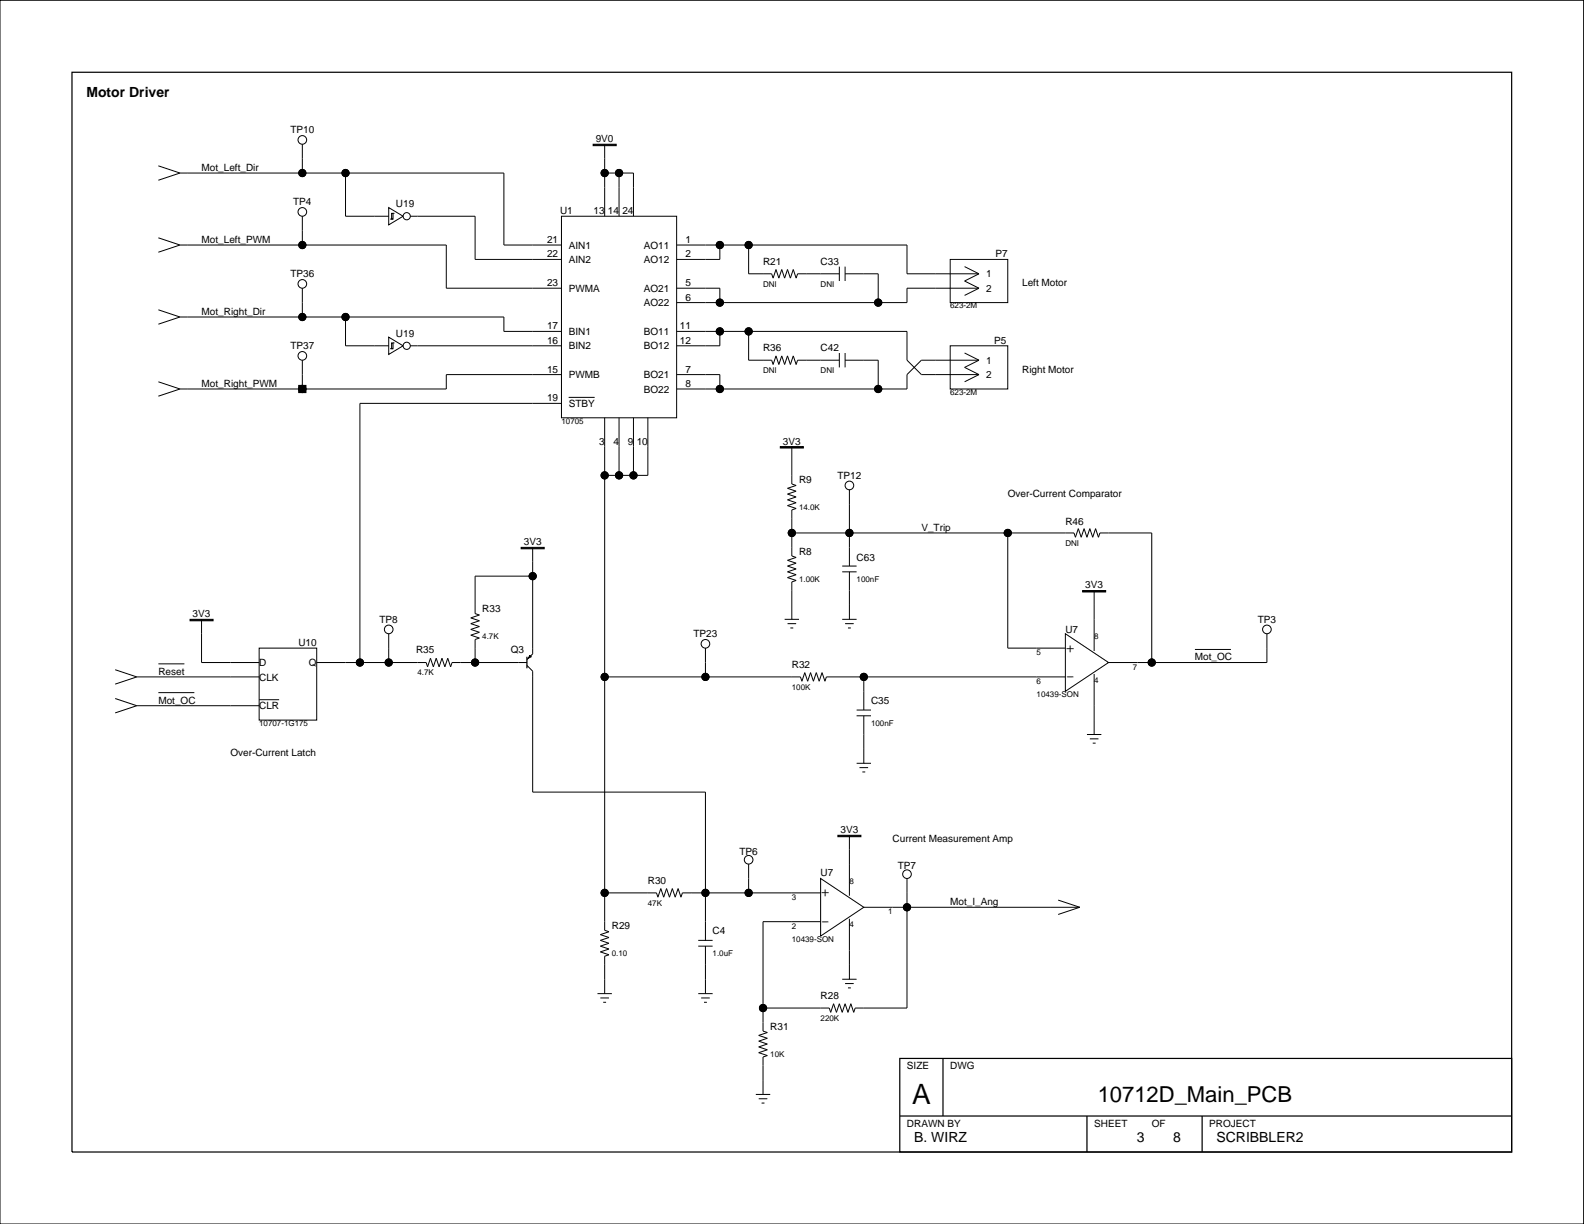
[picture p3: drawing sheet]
<svg xmlns="http://www.w3.org/2000/svg" width="279mm" height="216mm" viewBox="0 0 279 216" stroke-linecap="round" stroke-linejoin="round" font-family="sans-serif">
<g fill="none" stroke="#000" stroke-width=".18">
<path d="M0 0h279.3v215.9h-279.3zM27.9 29.3l3.8 1.2M31.7 30.5h57.2v12.7h10.1M31.7 30.5l-3.8 1.3M53.3 25.4v5.1M53.3 38.1v5.1M60.9 30.5v7.6h7.7M68.6 36.6l2.5 1.5-2.5 1.6zM68.8 38.6h.5M69.1 37.6h.2v1h-.2zM69.3 37.6h.3M72.4 38.1h11.4v7.7h15.2"/>
<path d="M99 38.1h20.4v35.6h-20.4zM106.7 25.4v12.7M106.7 30.5h5v7.6M109.2 30.5v7.6M27.9 41.9l3.8 1.3M27.9 54.6l3.8 1.3M31.7 43.2h47v7.6h20.3M31.7 55.9h57.2v2.6h10.1M31.7 43.2l-3.8 1.3M31.7 55.9l-3.8 1.3M53.3 50.8v5.1M60.9 55.9v5.1h7.7"/>
<path d="M68.6 59.5l2.5 1.5-2.5 1.5zM119.4 43.2h40.6v5.1h12.7M119.4 50.8h7.6v2.6M119.4 58.5h40.6v5l2.5 2.6h10.2M127 43.2v2.6h-7.6M127 58.5v2.5h-7.6M132.1 43.2v5.1h4l.3 .8 .5-1.6 .5 1.6 .5-1.6 .5 1.6 .5-1.6 .5 1.6 .5-1.6 .5 1.6 .3-.8h7.3M132.1 58.5v5h4l.3 .8 .5-1.5 .5 1.5 .5-1.5 .5 1.5 .5-1.5 .5 1.5 .5-1.5 .5 1.5 .3-.8h7.3M148 47v2.6M149.1 48.3h5.8v5.1M149.1 47v2.6M167.6 45.8h10.2v7.6h-10.2z"/>
<path d="M170.1 47l2.6 1.3M172.7 50.8h-12.7v2.6h-40.6M172.7 48.3l-2.6 1.3 2.6 1.2M172.7 50.8l-2.6 1.3M27.9 67.3l3.8 1.3M31.7 68.6l-3.8 1.3M53.3 68.6h.1M53.3 63.5v5.1M68.8 61.5h.5M69.1 60.5h.2v1h-.2zM69.3 60.5h.3M72.4 61h26.6"/>
<path d="M99 71.2h-35.5v45.7M99 66.1h-20.3v2.5h-47M100.3 70.1h4.6M106.7 73.7v90.4l.7 .2-1.5 .6 1.5 .5-1.5 .5 1.5 .5-1.5 .5 1.5 .5-1.5 .5 1.5 .5-.7 .3v6.6M109.2 73.7v10.1M111.7 73.7v10.1M114.3 73.7v10.1h-7.6M119.4 66.1h7.6v2.5M139.7 78.8v6.6l.7 .2-1.5 .5 1.5 .5-1.5 .6 1.5 .5-1.5 .5 1.5 .5-1.5 .5 1.5 .5-.7 .2v8.2l.7 .2-1.5 .5 1.5 .5-1.5 .5 1.5 .6-1.5 .5 1.5 .5-1.5 .5 1.5 .5-.7 .2v6.6M148 62.3v2.5M149.1 62.3v2.5M149.1 63.5h5.8v5.1"/>
<path d="M167.6 61h10.2v7.6h-10.2zM170.1 62.3l2.6 1.2M172.7 63.5h-10.2l-2.5 2.6v2.5h-40.6M172.7 63.5l-2.6 1.3 2.6 1.3M172.7 66.1l-2.6 1.2M94 96.5v18.8l-1.1 1.1M139.7 94h49.7l.3 .8 .5-1.6 .5 1.6 .5-1.6 .5 1.6 .5-1.6 .5 1.6 .5-1.6 .6 1.6 .2-.8h9.2v22.9M148.6 99.8h2.5M149.8 86.4v13.4M177.8 94v20.3h10.1M20.3 118.1l3.8 1.3M24.1 119.4h21.6"/>
<path d="M24.1 119.4l-3.8 1.3M27.9 117.1h4.6M35.6 109.2v7.7h10.1M45.7 114.3h10.2v12.7h-10.2zM55.9 116.9h19.3l.2 .7 .5-1.5 .5 1.5 .5-1.5 .6 1.5 .5-1.5 .5 1.5 .5-1.5 .5 1.5 .2-.7h13.2M68.6 111.8v5.1M92.9 117.4l1.1 1v21.3h30.4v26.2M94 101.6h-10.2v6.6l.8 .3-1.6 .5 1.6 .5-1.6 .5 1.6 .5-1.6 .5 1.6 .5-1.6 .5 1.6 .5-.8 .3v4.1M106.7 119.4h34.5l.2 .8 .6-1.6 .5 1.6 .5-1.6 .5 1.6 .5-1.6 .5 1.6 .5-1.6 .5 1.6 .3-.8h42.1M124.4 114.3v5.1M138.4 109.2h2.5M138.9 110h1.5"/>
<path d="M139.4 110.8h.5M148.6 109.2h2.5M148.6 100.9h2.5M149.1 110h1.5M149.6 110.8h.5M149.8 100.9v8.3M152.4 119.4v5.8M187.9 111.8l7.6 5.1-7.6 5zM193 104.2v10.6M193 118.9v10.7M210.8 114.6h6.3M223.5 111.8v5.1h-28"/>
<path d="M20.3 123.2l3.8 1.3M24.1 124.5h21.6M24.1 124.5l-3.8 1.3M27.9 122.2h6.4M45.7 123.4h3.5M151.1 126.3h2.5M151.1 125.2h2.5M151.1 134.6h2.5M151.6 135.4h1.5M152.1 136.2h.5M152.4 126.3v8.3M191.7 129.6h2.6"/>
<path d="M192.2 130.3h1.6M192.7 131.1h.5M106.7 157.5h9.1l.3 .8 .5-1.6 .5 1.6 .5-1.6 .5 1.6 .5-1.6 .5 1.6 .5-1.6 .5 1.6 .3-.8h24.3M132.1 152.4v5.1M144.7 155l7.7 5-7.7 5.1zM149.8 147.3v10.7M160 155v22.8h-9.2l-.2 .8-.5-1.6-.5 1.6-.5-1.6-.5 1.6-.6-1.6-.5 1.6-.5-1.6-.5 1.6-.2-.8h-11.7M186.6 158.8l3.9 1.2M105.4 175.3h2.5M105.9 176h1.5M106.4 176.8h.5M123.2 175.3h2.5"/>
<path d="M123.2 166.9h2.5M123.2 165.9h2.5M123.7 176h1.5M124.2 176.8h.5M124.4 166.9v8.4M144.7 162.6h-10.1v19.3l.8 .2-1.6 .5 1.6 .5-1.6 .5 1.6 .6-1.6 .5 1.6 .5-1.6 .5 1.6 .5-.8 .2v6.6M148.6 172.7h2.5M149.1 173.5h1.5M149.6 174.3h.5M149.8 162.1v10.6M152.4 160h38.1M190.5 160l-3.9 1.3"/>
<path d="M133.3 193h2.6M133.8 193.8h1.6M134.3 194.6h.5"/>
<circle cx="53.3" cy="30.5" r=".63"/>
<circle cx="53.3" cy="24.7" r=".76"/>
<circle cx="53.3" cy="37.4" r=".76"/>
<circle cx="60.9" cy="30.5" r=".63"/>
<circle cx="71.7" cy="38.1" r=".63"/>
<circle cx="106.7" cy="30.5" r=".63"/>
<circle cx="109.2" cy="30.5" r=".63"/>
<circle cx="53.3" cy="43.2" r=".63"/>
<circle cx="53.3" cy="55.9" r=".63"/>
<circle cx="53.3" cy="50.1" r=".76"/>
<circle cx="60.9" cy="55.9" r=".63"/>
<circle cx="127" cy="53.4" r=".63"/>
<circle cx="127" cy="43.2" r=".63"/>
<circle cx="127" cy="58.5" r=".63"/>
<circle cx="132" cy="58.5" r=".63"/>
<circle cx="132" cy="43.2" r=".63"/>
<circle cx="154.9" cy="53.4" r=".63"/>
<circle cx="53.3" cy="62.8" r=".76"/>
<circle cx="53.3" cy="68.6" r=".63"/>
<circle cx="71.7" cy="61" r=".63"/>
<circle cx="127" cy="68.6" r=".63"/>
<circle cx="154.9" cy="68.6" r=".63"/>
<circle cx="106.7" cy="83.9" r=".63"/>
<circle cx="109.2" cy="83.9" r=".63"/>
<circle cx="111.7" cy="83.9" r=".63"/>
<circle cx="139.7" cy="94" r=".63"/>
<circle cx="149.8" cy="94" r=".63"/>
<circle cx="149.8" cy="85.6" r=".76"/>
<circle cx="177.8" cy="94" r=".63"/>
<circle cx="63.5" cy="116.9" r=".63"/>
<circle cx="68.6" cy="116.9" r=".63"/>
<circle cx="68.6" cy="111" r=".76"/>
<circle cx="83.8" cy="116.9" r=".63"/>
<circle cx="94" cy="101.6" r=".63"/>
<circle cx="106.7" cy="119.4" r=".63"/>
<circle cx="124.4" cy="119.4" r=".63"/>
<circle cx="124.4" cy="113.6" r=".76"/>
<circle cx="152.4" cy="119.4" r=".63"/>
<circle cx="203.2" cy="116.9" r=".63"/>
<circle cx="223.5" cy="111" r=".76"/>
<circle cx="106.7" cy="157.5" r=".63"/>
<circle cx="124.4" cy="157.5" r=".63"/>
<circle cx="132" cy="157.5" r=".63"/>
<circle cx="132" cy="151.7" r=".76"/>
<circle cx="160" cy="154.2" r=".76"/>
<circle cx="134.6" cy="177.8" r=".63"/>
<circle cx="160" cy="160" r=".63"/>
</g>
<path d="M12.7 12.7h253.9v190.5h-253.9zM92.9 115.8v2.1M158.7 186.7h107.9v16.5h-107.9zM158.7 196.9h107.9M166.3 186.7v10.2M191.7 196.9v6.3M212 196.9v6.3" fill="none" stroke="#000" stroke-width=".22"/>
<g fill="#000" stroke="#000" stroke-width=".18">
<path d="M104.6 25.4h4.1v.3h-4.1z" fill-rule="evenodd"/>
<path d="M52.7 68h1.3v1.2h-1.3z" fill-rule="evenodd"/>
<path d="M137.6 78.8h4.1v.2h-4.1z" fill-rule="evenodd"/>
<path d="M91.9 96.5h4.1v.3h-4.1z" fill-rule="evenodd"/>
<path d="M33.5 109.2h4.1v.3h-4.1z" fill-rule="evenodd"/>
<path d="M93.5 115.6l.2 .2-.5 .3z" fill-rule="evenodd"/>
<path d="M191 104.2h4v.2h-4z" fill-rule="evenodd"/>
<path d="M147.8 147.3h4.1v.3h-4.1z" fill-rule="evenodd"/>
<circle cx="53.3" cy="30.5" r=".63"/>
<circle cx="60.9" cy="30.5" r=".63"/>
<circle cx="106.7" cy="30.5" r=".63"/>
<circle cx="109.2" cy="30.5" r=".63"/>
<circle cx="53.3" cy="43.2" r=".63"/>
<circle cx="53.3" cy="55.9" r=".63"/>
<circle cx="60.9" cy="55.9" r=".63"/>
<circle cx="127" cy="53.4" r=".63"/>
<circle cx="127" cy="43.2" r=".63"/>
<circle cx="127" cy="58.5" r=".63"/>
<circle cx="132" cy="58.5" r=".63"/>
<circle cx="132" cy="43.2" r=".63"/>
<circle cx="154.9" cy="53.4" r=".63"/>
<circle cx="53.3" cy="68.6" r=".63"/>
<circle cx="127" cy="68.6" r=".63"/>
<circle cx="154.9" cy="68.6" r=".63"/>
<circle cx="106.7" cy="83.9" r=".63"/>
<circle cx="109.2" cy="83.9" r=".63"/>
<circle cx="111.7" cy="83.9" r=".63"/>
<circle cx="139.7" cy="94" r=".63"/>
<circle cx="149.8" cy="94" r=".63"/>
<circle cx="177.8" cy="94" r=".63"/>
<circle cx="63.5" cy="116.9" r=".63"/>
<circle cx="68.6" cy="116.9" r=".63"/>
<circle cx="83.8" cy="116.9" r=".63"/>
<circle cx="94" cy="101.6" r=".63"/>
<circle cx="106.7" cy="119.4" r=".63"/>
<circle cx="124.4" cy="119.4" r=".63"/>
<circle cx="152.4" cy="119.4" r=".63"/>
<circle cx="203.2" cy="116.9" r=".63"/>
<circle cx="106.7" cy="157.5" r=".63"/>
<circle cx="124.4" cy="157.5" r=".63"/>
<circle cx="132" cy="157.5" r=".63"/>
<circle cx="134.6" cy="177.8" r=".63"/>
<circle cx="160" cy="160" r=".63"/>
</g>
<text font-size="4.9" x="160.9" y="194.8">A</text>
<text font-size="3.9" x="193.6" y="194.4">10712D_Main_PCB</text>
<g font-size="2.8">
<text x="187.9" y="115.1">+</text>
<text x="187.9" y="120.2">-</text>
<text x="144.7" y="158.3">+</text>
<text x="144.7" y="163.4">-</text>
</g>
<g font-size="2.5">
<text x="15.2" y="17.1">Motor Driver</text>
<text x="161.3" y="201.4">B. WIRZ</text>
<text x="200.5" y="201.4">3</text>
<text x="207" y="201.4">8</text>
<text x="214.6" y="201.4">SCRIBBLER2</text>
</g>
<g font-size="1.8">
<text x="51.2" y="23.5">TP10</text>
<text x="105.1" y="25.1">9V0</text>
<text x="35.6" y="30.2">Mot_Left_Dir</text>
<text x="51.7" y="36.2">TP4</text>
<text x="69.8" y="36.5">U19</text>
<text x="98.8" y="37.8">U1</text>
<text x="104.7" y="37.8">13</text>
<text x="107.2" y="37.8">14</text>
<text x="109.8" y="37.8">24</text>
<text x="35.6" y="42.9">Mot_Left_PWM</text>
<text x="96.5" y="45.4">22</text>
<text x="96.5" y="42.9">21</text>
<text x="100.3" y="43.9">AIN1</text>
<text x="100.3" y="46.4">AIN2</text>
<text x="113.6" y="46.4">AO12</text>
<text x="113.6" y="43.9">AO11</text>
<text x="120.9" y="42.9">1</text>
<text x="120.9" y="45.4">2</text>
<text x="134.6" y="46.7">R21</text>
<text x="144.7" y="46.7">C33</text>
<text x="175.6" y="45.4">P7</text>
<text x="51.2" y="48.9">TP36</text>
<text x="96.5" y="50.5">23</text>
<text x="100.3" y="51.5">PWMA</text>
<text x="113.6" y="51.5">AO21</text>
<text x="120.9" y="53">6</text>
<text x="120.9" y="50.5">5</text>
<text x="174" y="51.5">2</text>
<text x="174" y="48.9">1</text>
<text x="180.3" y="50.5">Left Motor</text>
<text x="35.6" y="55.6">Mot_Right_Dir</text>
<text x="69.8" y="59.4">U19</text>
<text x="96.5" y="58.1">17</text>
<text x="100.3" y="59.1">BIN1</text>
<text x="113.6" y="54">AO22</text>
<text x="113.6" y="59.1">BO11</text>
<text x="119.9" y="58.1">11</text>
<text x="51.2" y="61.6">TP37</text>
<text x="96.5" y="65.7">15</text>
<text x="96.5" y="60.6">16</text>
<text x="100.3" y="61.6">BIN2</text>
<text x="113.6" y="61.6">BO12</text>
<text x="119.9" y="60.6">12</text>
<text x="120.9" y="65.7">7</text>
<text x="134.6" y="61.9">R36</text>
<text x="144.7" y="61.9">C42</text>
<text x="174" y="64.2">1</text>
<text x="175.3" y="60.6">P5</text>
<text x="180.3" y="65.7">Right Motor</text>
<text x="35.6" y="68.2">Mot_Right_PWM</text>
<text x="96.5" y="70.8">19</text>
<text x="100.3" y="71.8">STBY</text>
<text x="100.3" y="66.7">PWMB</text>
<text x="113.6" y="66.7">BO21</text>
<text x="113.6" y="69.2">BO22</text>
<text x="120.9" y="68.2">8</text>
<text x="174" y="66.7">2</text>
<text x="105.7" y="78.4">3</text>
<text x="108.2" y="78.4">4</text>
<text x="110.8" y="78.4">9</text>
<text x="112.3" y="78.4">10</text>
<text x="138.1" y="78.4">3V3</text>
<text x="140.9" y="85.1">R9</text>
<text x="147.7" y="84.5">TP12</text>
<text x="177.8" y="87.7">Over-Current Comparator</text>
<text x="162.5" y="93.6">V_Trip</text>
<text x="187.9" y="92.6">R46</text>
<text x="92.4" y="96.2">3V3</text>
<text x="140.9" y="97.8">R8</text>
<text x="151.1" y="99">C63</text>
<text x="85.1" y="108">R33</text>
<text x="191.4" y="103.8">3V3</text>
<text x="34" y="108.9">3V3</text>
<text x="52.6" y="114">U10</text>
<text x="66.9" y="109.9">TP8</text>
<text x="122.3" y="112.4">TP23</text>
<text x="187.9" y="111.7">U7</text>
<text x="221.9" y="109.9">TP3</text>
<text x="27.9" y="119">Reset</text>
<text x="45.7" y="117.5">D</text>
<text x="54.5" y="117.5">Q</text>
<text x="73.4" y="115.2">R35</text>
<text x="90.1" y="115.2">Q3</text>
<text x="139.7" y="117.8">R32</text>
<text x="210.8" y="116.5">Mot_OC</text>
<text x="27.9" y="124.1">Mot_OC</text>
<text x="45.7" y="120">CLK</text>
<text x="45.7" y="125.1">CLR</text>
<text x="153.6" y="124.1">C35</text>
<text x="40.6" y="133.4">Over-Current Latch</text>
<text x="148.3" y="147">3V3</text>
<text x="157.4" y="148.6">Current Measurement Amp</text>
<text x="114.3" y="155.9">R30</text>
<text x="130.4" y="150.8">TP6</text>
<text x="144.7" y="154.6">U7</text>
<text x="158.4" y="153.3">TP7</text>
<text x="167.6" y="159.7">Mot_I_Ang</text>
<text x="107.9" y="163.8">R29</text>
<text x="125.7" y="164.7">C4</text>
<text x="144.7" y="176.2">R28</text>
<text x="135.9" y="181.6">R31</text>
<text x="160" y="188.6">SIZE</text>
<text x="167.6" y="188.6">DWG</text>
<text x="160" y="198.8">DRAWN BY</text>
<text x="193" y="198.8">SHEET</text>
<text x="203.2" y="198.8">OF</text>
<text x="213.3" y="198.8">PROJECT</text>
</g>
<g font-size="1.4">
<text x="134.6" y="50.6">DNI</text>
<text x="144.7" y="50.6">DNI</text>
<text x="167.6" y="54.4">623-2M</text>
<text x="134.6" y="65.8">DNI</text>
<text x="144.7" y="65.8">DNI</text>
<text x="167.6" y="69.6">623-2M</text>
<text x="99" y="74.7">10705</text>
<text x="140.9" y="89.9">14.0K</text>
<text x="187.9" y="96.3">DNI</text>
<text x="140.9" y="102.6">1.00K</text>
<text x="151.1" y="102.6">100nF</text>
<text x="85.1" y="112.8">4.7K</text>
<text x="193" y="112.8">8</text>
<text x="73.6" y="119.1">4.7K</text>
<text x="182.8" y="115.6">5</text>
<text x="199.8" y="118.1">7</text>
<text x="139.7" y="121.7">100K</text>
<text x="182.8" y="120.7">6</text>
<text x="182.8" y="123">10439-SON</text>
<text x="193" y="120.4">4</text>
<text x="45.7" y="128">10707-1G175</text>
<text x="153.6" y="128">100nF</text>
<text x="149.8" y="156">8</text>
<text x="114.3" y="159.8">47K</text>
<text x="139.7" y="158.8">3</text>
<text x="156.7" y="161.3">1</text>
<text x="139.7" y="163.8">2</text>
<text x="139.7" y="166.1">10439-SON</text>
<text x="149.8" y="163.6">4</text>
<text x="107.9" y="168.7">0.10</text>
<text x="125.7" y="168.7">1.0uF</text>
<text x="144.7" y="180.1">220K</text>
<text x="135.9" y="186.4">10K</text>
</g>
</svg>
